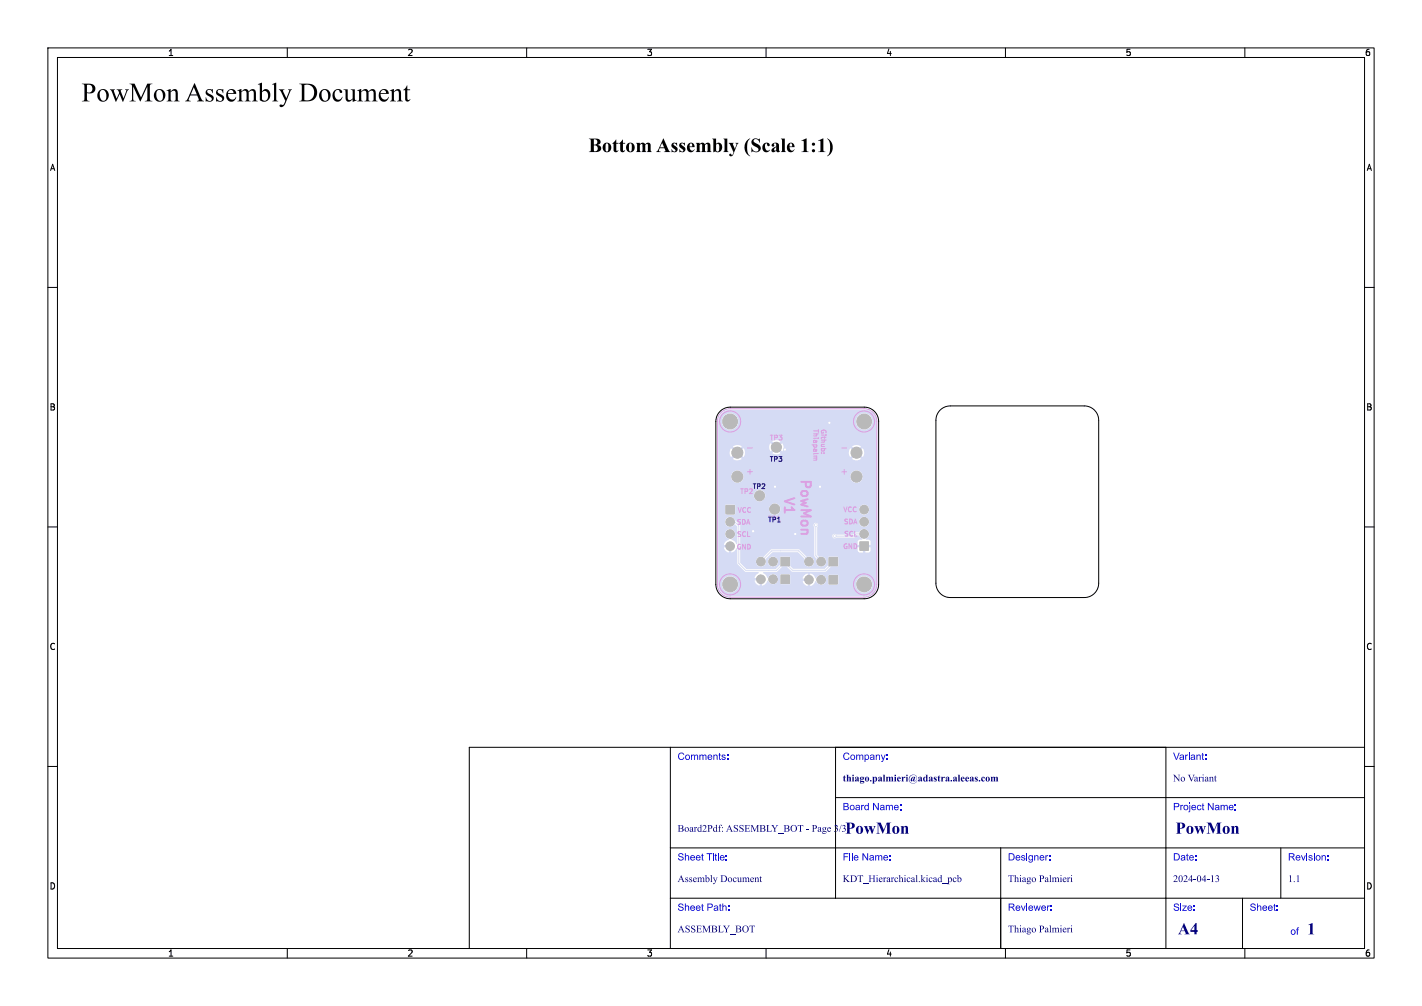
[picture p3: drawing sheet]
<svg xmlns="http://www.w3.org/2000/svg" width="297mm" height="210mm" viewBox="0 0 297 210" stroke-linecap="round" stroke-linejoin="round" font-family="sans-serif">
<path d="M150.4 85.9a3 3 0 0 1 2.1-.9h28a3 3 0 0 1 3 3v34a3 3 0 0 1-3 3h-28a3 3 0 0 1-3-3v-34a3 3 0 0 1 .9-2.1z" fill="none" stroke="#000" stroke-width=".21"/>
<g fill="#d5dbf4" stroke="#d5dbf4" stroke-width=".21">
<path d="M173.2 116.4h1.7v1.7h-1.7z"/>
<path d="M179.6 113.2h1.7v1.7h-1.7z"/>
<path d="M173.2 120.2h1.7v1.7h-1.7z"/>
<path d="M163.2 116.4h1.7v1.7h-1.7z"/>
<path d="M163.2 120.1h1.7v1.7h-1.7z"/>
<path d="M151.7 105.6h1.7v1.7h-1.7z"/>
<circle cx="171.5" cy="117.2" r=".85"/>
<circle cx="169" cy="117.2" r=".85"/>
<circle cx="180.5" cy="111.5" r=".85"/>
<circle cx="180.5" cy="108.9" r=".85"/>
<circle cx="180.5" cy="106.4" r=".85"/>
<circle cx="178.9" cy="94.5" r="1.1"/>
<circle cx="178.9" cy="99.5" r="1.1"/>
<circle cx="154" cy="99.5" r="1.1"/>
<circle cx="154" cy="94.5" r="1.1"/>
<circle cx="171.5" cy="121" r=".85"/>
<circle cx="169" cy="121" r=".85"/>
<circle cx="161.5" cy="117.2" r=".85"/>
<circle cx="158.9" cy="117.2" r=".85"/>
<circle cx="161.5" cy="120.9" r=".85"/>
<circle cx="158.9" cy="120.9" r=".85"/>
<circle cx="152.5" cy="108.9" r=".85"/>
<circle cx="152.5" cy="111.5" r=".85"/>
<circle cx="152.5" cy="114" r=".85"/>
<circle cx="162.2" cy="93.4" r="1"/>
<circle cx="158.6" cy="103.5" r="1"/>
<circle cx="161.8" cy="106.3" r="1"/>
<circle cx="163.9" cy="93.9" r=".28"/>
<circle cx="171.3" cy="101.6" r=".28"/>
<circle cx="166.1" cy="111.5" r=".28"/>
<circle cx="173.2" cy="88.3" r=".28"/>
<circle cx="157.3" cy="110.9" r=".28"/>
<circle cx="161.9" cy="101.6" r=".28"/>
<circle cx="174.3" cy="111.9" r=".28"/>
<circle cx="170.4" cy="109.6" r=".28"/>
</g>
<path d="M152.5 108.9h1M154.3 109.8v7.8l1.5 1.5h6.3l1.9-1.9v.3l1.5 1.5h6.9l1.8-1.8M158.9 117.2l2.3-2.2h5.6l2.3 2.2M170.4 109.6v6.4l1.2 1.2M174.3 111.9h4M178.8 111.5h1.7" fill="none" stroke="#d5dbf4" stroke-width=".21"/>
<path d="M150.9 86.1l.7-.4 .9-.2h28a2.49 2.49 0 0 1 2.5 2.4h-.8v-.2a1.7 1.7 0 0 0-1.8-1.4 1.7 1.7 0 0 0-1.6 1.6h-24.6v-.2a1.7 1.7 0 0 0-2.8-1 1.7 1.7 0 0 0 .4 2.9 1.7 1.7 0 0 0 2.4-1.7h24.6v.2a1.7 1.7 0 0 0 1.8 1.6 1.7 1.7 0 0 0 1.6-1.8h.8v6.5h-2.5l-.3-.8-.7 .6-.3-.3 .6-.7a1.58 1.58 0 0 0-1.8 0l-14.3 .1-.3-.8-.8 .7-.3-.3 .6-.8a1.49 1.49 0 0 0-1.6 0l.7 .8-.3 .3-.8-.6a1.49 1.49 0 0 0 0 1.6l.8-.7 .3 .4-.5 .5h-5.9l-.3-.8-.7 .6-.3-.3 .6-.7-.1-.1a1.59 1.59 0 0 0-1.7 .1l.6 .7-.3 .3-.7-.6-.1 .1a1.59 1.59 0 0 0 .1 1.7l.7-.6 .3 .3-.6 .7 .1 .1a1.59 1.59 0 0 0 1.7-.1l-.6-.7 .3-.3 .7 .6 .3-1h5.9l-.1 .3a1.49 1.49 0 0 0 1.6-.1l-.7-.7 .3-.4 .8 .7 .3-.9h14.3l.6 .6-.3 .3-.7-.6a1.58 1.58 0 0 0 0 1.8l.7-.6 .3 .3-.6 .7 .1 .1a1.59 1.59 0 0 0 1.7-.1l-.6-.7 .3-.3 .7 .6 .3-1h2.5v5h-2.8v-.2a1.3 1.3 0 0 0-1.4-1 1.3 1.3 0 0 0-1.2 1.2h-22.3v-.2a1.3 1.3 0 0 0-2.1-.7 1.3 1.3 0 0 0 .3 2.2 1.3 1.3 0 0 0 1.8-1.3h22.3v.2a1.3 1.3 0 0 0 1.4 1.2 1.3 1.3 0 0 0 1.2-1.4h2.8v4h-23.2v-.2a1.2 1.2 0 0 0-1.9-.6 1.2 1.2 0 0 0 .3 2 1.2 1.2 0 0 0 1.6-1.2h23.2v2.9h-1.5v-.2a1.05 1.05 0 0 0-1.1-.8 1.05 1.05 0 0 0-1 .9h-16.4v-.2a1.2 1.2 0 0 0-.9-.9 1.2 1.2 0 0 0-1.2 .4h-7.3l-.2-.1h-1.8l-.1 .1v1.8l.1 .2 1.9-.1 .1-1.9 7.2 .1a1.2 1.2 0 0 0 .7 1.8 1.2 1.2 0 0 0 1.5-1.2h16.4a1.05 1.05 0 0 0 1 1.2 1.05 1.05 0 0 0 1.1-1.1h1.5v2.5h-1.5v-.2a1.06 1.06 0 0 0-1.7-.4 1.06 1.06 0 0 0 .3 1.7 1.06 1.06 0 0 0 1.4-1.1h1.5v4.3h-1.2l-.2-.4-.7-.1v-.1a1.09 1.09 0 0 0 .2-1.9 1.09 1.09 0 0 0-1.7 .6h-.8l-.5 .4h-3.4a.5 .5 0 0 0-.7-.1 .5 .5 0 0 0 0 .8 .5 .5 0 0 0 .7-.1h3.6l.6-.4h.6l.6 .7-.7 .2-.3 .3v.8h.9v.5h-.9v.7l.4 .3 .7 .1v-1h.5v1l.9-.1 .2-.3v-.7h-.9v-.5h.9v-.7h1.2v3.3h-7.9l-.2-.2h-1.7l-.2 .2v.7h-.4a1.17 1.17 0 0 0-1.6-.9l-.3-.4v-5.8a.5 .5 0 0 0 .1-.7 .5 .5 0 0 0-.8 0 .5 .5 0 0 0 .1 .7v6.1l.5 .6-.1 .4h-.5v-.2a1.23 1.23 0 0 0-1.5-.7l-1.6-1.5h-5.8l-1.6 1.6a1.1 1.1 0 0 0-1.6 .7 1.1 1.1 0 0 0 1.2 1.3 1.1 1.1 0 0 0 .8-1.6l1.5-1.4h5.3l1.3 1.3a1.13 1.13 0 0 0 .2 1.3 1.13 1.13 0 0 0 1.3 .3 1.06 1.06 0 0 0 .5-1.1h.5v.2a1.06 1.06 0 0 0 1.1 1 1.06 1.06 0 0 0 1-1.2h.4v.9l-.8 .7h-6.5l-.6-.5v-1.8l-.2-.2h-1.8l-.1 .9h-.5a1.06 1.06 0 0 0-1.6-.7 1.06 1.06 0 0 0 0 1.7 1.06 1.06 0 0 0 1.6-.8v-.2h.5l-.1 .7-1 1h-6l-1.3-1.3v-7.8l-.9-1a1.17 1.17 0 0 0-1-.8 1.17 1.17 0 0 0-1.1 .5 1.1 1.1 0 0 0 .5 1.5 1.1 1.1 0 0 0 1.4-.5l.5 .6v3.6h-.2l-.4-.6-.6-.4a1.07 1.07 0 0 0 .8-1.4 1.07 1.07 0 0 0-1.5-.6 1.07 1.07 0 0 0-.4 1.6l.5 .3v.2a1.34 1.34 0 0 0-1 1.1h.9v.5h-.9a1.34 1.34 0 0 0 1.1 1v-.8h.5v.8a1.43 1.43 0 0 0 1-.8h.2l.1 3.3 1.6 1.6h2.7l.1 .2a1.43 1.43 0 0 0-.9 1.1h.9v.5h-.9l.4 .7h-3.8v-.2a1.7 1.7 0 0 0-2.8-1 1.7 1.7 0 0 0 .4 2.9 1.7 1.7 0 0 0 2.4-1.7h3.8l.7 .4v-.9h.5v.8a1.49 1.49 0 0 0 1.1-1h.1a1.07 1.07 0 0 0 1.7 .6 1.07 1.07 0 0 0-.1-1.8 1.07 1.07 0 0 0-1.6 .7l-.6-.8-.4-.3v-.2h2.8l1.2-1.1h.9l1.2 1.1h6.9l1.1-1.1 1.5-.1 .1-1.8h7.9v3.8h-7.9l-.2-.2h-1.7l-.2 .2v.7h-.4a1.13 1.13 0 0 0-1.1-.9 1.13 1.13 0 0 0-1.1 .8l-.1-.1a1.34 1.34 0 0 0-1.1-1v.9h-.5v-.9l-.7 .4h-2.9l-.2-.2h-1.8l-.1 .1v1.8l.1 .2 1.9-.1 .1-1.8h2.9l-.4 .7h.9v.5h-.9a1.34 1.34 0 0 0 1.1 1.1v-.9h.5l.1 .8a1.49 1.49 0 0 0 1-1h.2a1.07 1.07 0 0 0 1.2 .8 1.07 1.07 0 0 0 .9-1.2h.4l.1 1.2h1.8l.2-.2v-1.7h7.9v1.7h-.8a1.7 1.7 0 0 0-2.6-1.4 1.7 1.7 0 0 0 0 3 1.7 1.7 0 0 0 2.6-1.4v-.2h.8a2.5 2.5 0 0 1-2.5 2.6h-28a2.5 2.5 0 0 1-2.5-2.5v-34l.2-.9z" fill="#d5dbf4"/>
<g fill="#fff" stroke="#fff" stroke-width=".21">
<circle cx="163.9" cy="93.9" r=".12"/>
<circle cx="171.3" cy="101.6" r=".12"/>
<circle cx="166.1" cy="111.5" r=".12"/>
<circle cx="173.2" cy="88.3" r=".12"/>
<circle cx="157.3" cy="110.9" r=".12"/>
<circle cx="161.9" cy="101.6" r=".12"/>
<circle cx="174.3" cy="111.9" r=".12"/>
<circle cx="170.4" cy="109.6" r=".12"/>
<circle cx="174" cy="117.2" r=".5"/>
<circle cx="171.5" cy="117.2" r=".5"/>
<circle cx="169" cy="117.2" r=".5"/>
<circle cx="180.5" cy="88" r="1.5"/>
<circle cx="180.5" cy="114" r=".5"/>
<circle cx="180.5" cy="111.5" r=".5"/>
<circle cx="180.5" cy="108.9" r=".5"/>
<circle cx="180.5" cy="106.4" r=".5"/>
<circle cx="178.9" cy="94.5" r=".7"/>
<circle cx="178.9" cy="99.5" r=".7"/>
<circle cx="152.5" cy="122" r="1.5"/>
<circle cx="152.5" cy="88" r="1.5"/>
<circle cx="154" cy="99.5" r=".7"/>
<circle cx="154" cy="94.5" r=".7"/>
<circle cx="180.5" cy="122" r="1.5"/>
<circle cx="174" cy="121" r=".5"/>
<circle cx="171.5" cy="121" r=".5"/>
<circle cx="169" cy="121" r=".5"/>
<circle cx="164" cy="117.2" r=".5"/>
<circle cx="161.5" cy="117.2" r=".5"/>
<circle cx="158.9" cy="117.2" r=".5"/>
<circle cx="164" cy="120.9" r=".5"/>
<circle cx="161.5" cy="120.9" r=".5"/>
<circle cx="158.9" cy="120.9" r=".5"/>
<circle cx="152.5" cy="106.4" r=".5"/>
<circle cx="152.5" cy="108.9" r=".5"/>
<circle cx="152.5" cy="111.5" r=".5"/>
<circle cx="152.5" cy="114" r=".5"/>
<circle cx="162.2" cy="93.4" r=".5"/>
<circle cx="158.6" cy="103.5" r=".5"/>
<circle cx="161.8" cy="106.3" r=".5"/>
</g>
<g fill="#b9b9b9" stroke="#b9b9b9" stroke-width=".21">
<path d="M173.2 116.4h1.7v1.7h-1.7z"/>
<path d="M179.6 113.1h1.8v1.8h-1.8z"/>
<path d="M173.2 120.1h1.7v1.8h-1.7z"/>
<path d="M163.1 116.4h1.8v1.7h-1.8z"/>
<path d="M163.1 120h1.8v1.8h-1.8z"/>
<path d="M151.6 105.5h1.8v1.8h-1.8z"/>
<circle cx="171.5" cy="117.2" r=".9"/>
<circle cx="169" cy="117.2" r=".9"/>
<circle cx="180.5" cy="88" r="1.55"/>
<circle cx="180.5" cy="111.5" r=".9"/>
<circle cx="180.5" cy="108.9" r=".9"/>
<circle cx="180.5" cy="106.4" r=".9"/>
<circle cx="178.9" cy="94.5" r="1.15"/>
<circle cx="178.9" cy="99.5" r="1.15"/>
<circle cx="152.5" cy="122" r="1.55"/>
<circle cx="152.5" cy="88" r="1.55"/>
<circle cx="154" cy="99.5" r="1.15"/>
<circle cx="154" cy="94.5" r="1.15"/>
<circle cx="180.5" cy="122" r="1.55"/>
<circle cx="171.5" cy="121" r=".9"/>
<circle cx="169" cy="121" r=".9"/>
<circle cx="161.5" cy="117.2" r=".9"/>
<circle cx="158.9" cy="117.2" r=".9"/>
<circle cx="161.5" cy="120.9" r=".9"/>
<circle cx="158.9" cy="120.9" r=".9"/>
<circle cx="152.5" cy="108.9" r=".9"/>
<circle cx="152.5" cy="111.5" r=".9"/>
<circle cx="152.5" cy="114" r=".9"/>
<circle cx="162.2" cy="93.4" r="1.05"/>
<circle cx="158.6" cy="103.5" r="1.05"/>
<circle cx="161.8" cy="106.3" r="1.05"/>
</g>
<g fill="none" stroke="#db9de1" stroke-width=".21">
<path d="M150.6 86.1a2.67 2.67 0 0 1 1.9-.8h28a2.67 2.67 0 0 1 2.6 2.7v34a2.67 2.67 0 0 1-2.6 2.7h-28a2.67 2.67 0 0 1-2.7-2.7v-34a2.67 2.67 0 0 1 .8-1.9zM156.1 98.5h1M156.1 93.5h1M156.6 98v1M169.9 95.6h.6M170.5 95.6v.4l-.6 .1M170.5 95.6h.1M171.5 94.6h.1M172.1 94.6h.1M175.8 98.5h1M175.8 93.5h1M176.3 98v1"/>
<circle cx="152.5" cy="88" r="2.2"/>
<circle cx="180.5" cy="88" r="2.2"/>
<circle cx="152.5" cy="122" r="2.2"/>
<circle cx="180.5" cy="122" r="2.2"/>
</g>
<g fill="none" stroke="#000" stroke-width=".21">
<path d="M10 10h277v190h-277zM12 12h273v186h-273zM60 10v2M110 10v2M160 10v2M210 10v2M260 10v2M10 60h2M285 60h2M196.4 85.6a3 3 0 0 1 2.1-.9h28a3 3 0 0 1 3 3v34a3 3 0 0 1-3 3h-28a3 3 0 0 1-3-3v-34a3 3 0 0 1 .9-2.1zM10 110h2M285 110h2"/>
<path d="M140 156v42M174.5 156v31.5M243.5 156v42M285 156h-187v42M10 160h2M140 177h145M174.5 166.5h110.5M209 177v21M267.5 177v10.5M285 160h2M60 198v2M110 198v2"/>
<path d="M140 187.5h145M160 198v2M210 198v2M259.5 187.5v10.5M260 198v2"/>
</g>
<g fill="#000">
<path d="M123 28.9h1.5a.79 .79 0 0 1 .9 .7h-.6a.56 .56 0 0 0-.8-.5v1.1a.57 .57 0 0 0 .8-.6h.6a.67 .67 0 0 1-.6 .6 .78 .78 0 0 1 .8 .8h-.7a.67 .67 0 0 0-.9-.7v1a.43 .43 0 0 0 .6 .3 .43 .43 0 0 0 .3-.6h.7a.97 .97 0 0 1-1.2 .7h-1.4l.4-.2v-.2v-2.1zM126.2 30l.6-.2 .6 .2 .3 .6h-.6a.43 .43 0 0 0-.1-.4 .43 .43 0 0 0-.4-.2l-.1 .8a.57 .57 0 0 0 .4 .8l.2-1h.6a.95 .95 0 0 1-1.2 1.2 .95 .95 0 0 1-.5-1.6zM128.6 29.1l.1 .7h.5v.2h-.5v1.4l.2 .1 .2-.2a.51 .51 0 0 1-.6 .5 .51 .51 0 0 1-.4-.7v-1.1l-.2-.1zM130 29.1l.1 .7h.5v.2h-.5v1.4l.2 .1 .2-.2a.51 .51 0 0 1-.6 .5 .51 .51 0 0 1-.4-.7v-1.1l-.2-.1zM131.1 30l.6-.2 .5 .2 .4 .6h-.6a.43 .43 0 0 0-.1-.4 .43 .43 0 0 0-.4-.2l-.1 .8a.57 .57 0 0 0 .4 .8l.2-1h.6a.95 .95 0 0 1-1.2 1.2 .95 .95 0 0 1-.5-1.6zM132.9 29.8h.7v.3a.61 .61 0 0 1 .6-.3 .61 .61 0 0 1 .5 .3 .62 .62 0 0 1 .8-.3 .62 .62 0 0 1 .4 .7v1l.2 .2h-1l.2-.4v-1.1l-.2-.1-.3 .2v1.2l.2 .2h-1l.2-.4v-1.1l-.2-.1-.4 .2 .1 1.2 .2 .2h-1l.2-.4v-1.2zM138.5 28.9l.9 1.9h-.7l-.4-1-.4 1h1.5l.6 .9h-1.3l.3-.2-.2-.6h-1l-.2 .5 .4 .3h-.9l.4-.4zM140.4 30l.2-.2h.8v.6a.5 .5 0 0 0-.8-.3l.3 .3a.71 .71 0 0 1 .6 .9 .71 .71 0 0 1-1 .4l-.2 .1v-.7a.44 .44 0 0 0 .3 .5 .44 .44 0 0 0 .5-.2l-.3-.3a.71 .71 0 0 1-.4-1.1zM142 30l.3-.2h.7l.1 .6a.5 .5 0 0 0-.8-.3l.2 .3a.71 .71 0 0 1 .7 .9 .71 .71 0 0 1-1.1 .4l-.2 .1v-.7a.44 .44 0 0 0 .3 .5 .44 .44 0 0 0 .5-.2l-.3-.3a.71 .71 0 0 1-.4-1.1zM143.7 30.1a.75 .75 0 0 1 .9-.3 .75 .75 0 0 1 .5 .8h-.5l-.1-.6a.38 .38 0 0 0-.5 .1 .38 .38 0 0 0 0 .5h1.1v.1h-1.1a.54 .54 0 0 0 .3 .7 .54 .54 0 0 0 .7-.3 .81 .81 0 0 1-1 .6 .81 .81 0 0 1-.5-1.1zM145.3 29.8h.8v.3a.61 .61 0 0 1 .6-.3 .61 .61 0 0 1 .5 .3 .62 .62 0 0 1 .8-.3 .62 .62 0 0 1 .4 .7v1l.2 .2h-1l.2-.4v-1.1l-.2-.1-.4 .2 .1 1.2 .2 .2h-1l.2-.4v-1.1l-.2-.1-.4 .2v1.2l.2 .2h-1l.2-.4v-1.2zM148.8 28.9h.8v1.1a.76 .76 0 0 1 .9-.1 .76 .76 0 0 1 .3 .8h-.6a.42 .42 0 0 0-.1-.6 .42 .42 0 0 0-.5 .1v.9a.39 .39 0 0 0 .3 .6 .39 .39 0 0 0 .3-.6v-.4h.6a.93 .93 0 0 1-.4 .9 .93 .93 0 0 1-1 0l-.4 .2v-2.6z"/>
<path d="M151.1 28.9h.8v2.6l.2 .2h-1l.2-.4v-2.1zM152.2 29.8h1l-.1 .2 .4 1.1 .3-1-.2-.3h.6l-.9 2a.65 .65 0 0 1-.3 .7 .65 .65 0 0 1-.7-.1l.1-.3a.29 .29 0 0 1 .3 0 .29 .29 0 0 1 .1 .3l.4-.6zM156 29.3l.7-.4a3 3 0 0 0-.1 3.6l.1 .1a2.11 2.11 0 0 1-.7-3.3zM157.2 29.1l.4-.2h.5a.36 .36 0 0 0 .6 0l-.1 .9a.68 .68 0 0 0-.4-.7 .68 .68 0 0 0-.8 .3l.1 .3a1.73 1.73 0 0 1 1.4 1.4 1.1 1.1 0 0 1-1.7 .5l-.3 .2 .1-1a.76 .76 0 0 0 .5 .8 .76 .76 0 0 0 .9-.4l-.2-.3a1.4 1.4 0 0 1-1.2-1.5zM159.5 30a.64 .64 0 0 1 .8-.2 .64 .64 0 0 1 .4 .7 .39 .39 0 0 1-.4-.1 .39 .39 0 0 1-.1-.4 .52 .52 0 0 0-.4 .8 .61 .61 0 0 0 .3 .6 .61 .61 0 0 0 .7-.1 .92 .92 0 0 1-1.3 .2 .92 .92 0 0 1-.1-1.4zM161.3 30.1l.2-.2a.74 .74 0 0 1 .8-.1 .74 .74 0 0 1 .4 .7v.8h-.6v-.6a.41 .41 0 0 0-.4 .3 .41 .41 0 0 0 .2 .5l.8-.2v.2h.2a.39 .39 0 0 1-.4 .3 .39 .39 0 0 1-.4-.3 .49 .49 0 0 1-.6 .3 .49 .49 0 0 1-.3-.7l.2-.2a.67 .67 0 0 0 .6-.9h-.4a.36 .36 0 0 1 .1 .4 .36 .36 0 0 1-.4 .2l-.1-.2zM163.1 28.9h.8v2.6l.2 .2h-1l.2-.4v-2.1zM164.6 30.1a.75 .75 0 0 1 .9-.3 .75 .75 0 0 1 .5 .8h-.5l-.1-.6a.38 .38 0 0 0-.5 .1 .38 .38 0 0 0 0 .5h1.1v.1h-1.1a.54 .54 0 0 0 .3 .7 .54 .54 0 0 0 .7-.3 .81 .81 0 0 1-1 .6 .81 .81 0 0 1-.5-1.1zM167.4 29.4l1.1-.5v2.3a.46 .46 0 0 0 .4 .5h-1.5l.4-.2 .1-1.8-.1-.3zM170.9 29.4l1.1-.5v2.3a.46 .46 0 0 0 .4 .5h-1.5l.4-.2 .1-1.8-.1-.3zM172.7 28.9a2.08 2.08 0 0 1 1.2 1.9 2.08 2.08 0 0 1-1.2 1.8 3 3 0 0 0 .1-3.6z"/>
<circle cx="169.9" cy="31.5" r=".34"/>
<circle cx="169.9" cy="30.1" r=".33"/>
</g>
<text font-size="5.6" x="17" y="22.6">PowMonAssemblyDocument</text>
<g font-size="3.5" fill="#00007f">
<text x="176.5" y="174.9">PowMon</text>
<text x="245.5" y="174.9">PowMon</text>
<text x="246" y="195.9">A4</text>
<text x="273" y="196">1</text>
</g>
<g font-size="2.8" fill="#db9de1">
<text x="167.1" y="99.8" transform="rotate(90 167.1 99.8)">PowMon</text>
<text x="163.7" y="103.5" transform="rotate(90 163.7 103.5)">V1</text>
</g>
<g font-size="2.1" fill="#00f">
<text x="141.5" y="159.2">Comments:</text>
<text x="176" y="159.2">Company:</text>
<text x="245" y="159.2">Variant:</text>
<text x="176" y="169.7">Board Name:</text>
<text x="245" y="169.7">Project Name:</text>
<text x="141.5" y="180.2">Sheet Title:</text>
<text x="176" y="180.2">File Name:</text>
<text x="210.5" y="180.2">Designer:</text>
<text x="245" y="180.2">Date:</text>
<text x="269" y="180.2">Revision:</text>
<text x="141.5" y="190.7">Sheet Path:</text>
<text x="210.5" y="190.7">Reviewer:</text>
<text x="245" y="190.7">Size:</text>
<text x="261" y="190.7">Sheet:</text>
<text x="269.5" y="195.7">of</text>
</g>
<g font-size="2.1" fill="#00007f">
<text x="176" y="163.7">thiago.palmieri@adastra.aleeas.com</text>
<text x="245" y="163.7">No Variant</text>
<text x="141.5" y="174.2">Board2Pdf:ASSEMBLY_BOT- Page3/3</text>
<text x="141.5" y="184.7">AssemblyDocument</text>
<text x="176" y="184.7">KDT_Hierarchical.kicad_pcb</text>
<text x="210.5" y="184.7">ThiagoPalmieri</text>
<text x="245" y="184.7">2024-04-13</text>
<text x="269" y="184.7">1.1</text>
<text x="141.5" y="195.2">ASSEMBLY_BOT</text>
<text x="210.5" y="195.2">ThiagoPalmieri</text>
</g>
<g font-size="1.8">
<text x="35" y="11.9">1</text>
<text x="85" y="11.9">2</text>
<text x="135" y="11.9">3</text>
<text x="185" y="11.9">4</text>
<text x="235" y="11.9">5</text>
<text x="285" y="11.9">6</text>
<text x="10.3" y="35.9">A</text>
<text x="285.4" y="35.9">A</text>
<text x="10.3" y="85.9">B</text>
<text x="285.3" y="85.9">B</text>
<text x="10.3" y="135.9">C</text>
<text x="285.3" y="135.9">C</text>
<text x="10.3" y="185.9">D</text>
<text x="285.3" y="185.9">D</text>
<text x="35" y="199.9">1</text>
<text x="85" y="199.9">2</text>
<text x="135" y="199.9">3</text>
<text x="185" y="199.9">4</text>
<text x="235" y="199.9">5</text>
<text x="285" y="199.9">6</text>
</g>
<g font-size="1.4" fill="#db9de1">
<text x="169.8" y="89.5" transform="rotate(90 169.8 89.5)">Thiapalm</text>
<text x="171.4" y="89.5" transform="rotate(90 171.4 89.5)">Github:</text>
<text x="160.7" y="92.1">TP3</text>
<text x="154" y="107.1">VCC</text>
<text x="154.5" y="103.3">TP2</text>
<text x="176" y="107">VCC</text>
<text x="153.8" y="109.6">SDA</text>
<text x="153.8" y="112.1">SCL</text>
<text x="176.2" y="109.5">SDA</text>
<text x="176.2" y="112">SCL</text>
<text x="153.8" y="114.8">GND</text>
<text x="176" y="114.7">GND</text>
</g>
<g font-size="1.4" fill="#400080">
<text x="160.6" y="96.6">TP3</text>
<text x="157.1" y="102.3">TP2</text>
<text x="160.3" y="109">TP1</text>
</g>
</svg>
